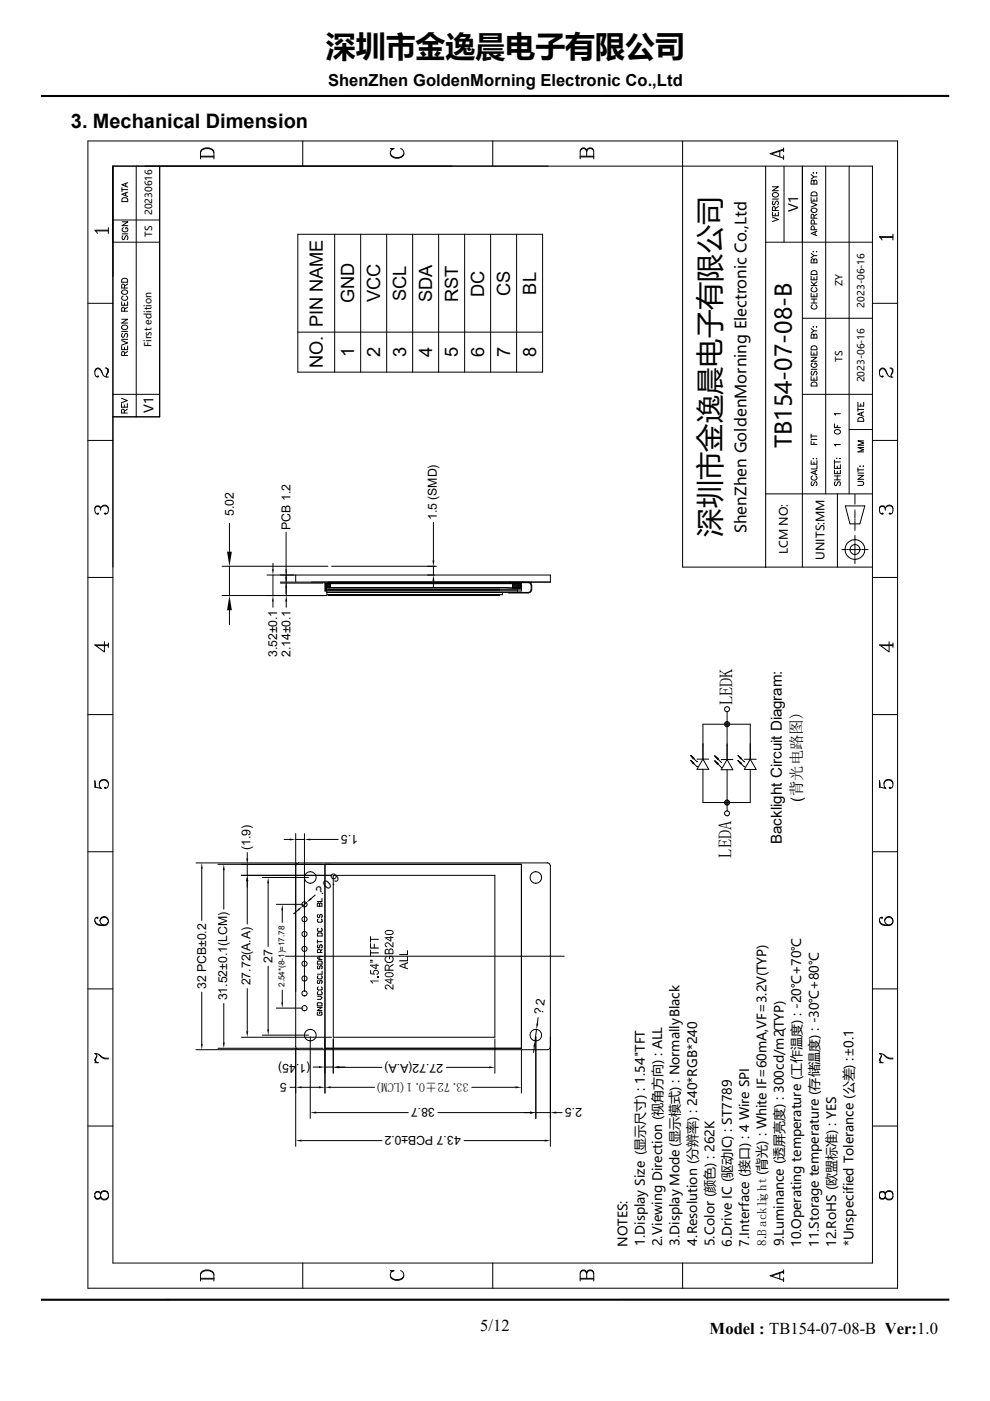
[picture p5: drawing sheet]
<svg xmlns="http://www.w3.org/2000/svg" width="210mm" height="297mm" viewBox="0 0 210 297" stroke-linecap="round" stroke-linejoin="round" font-family="sans-serif">
<path d="M8.7 20.1h192.7v.5h-192.7zM8.7 275.4l192.7-.1v.5h-192.7z" fill="#000"/>
<g fill="none" stroke="#000" stroke-width=".21">
<path d="M18.6 29.9h171.8v243.2h-171.8zM24 35.2h161.1v232.6h-161.1zM25.9 39.8v.8M26.7 38.9v.6M27.1 38.7l-1.2 .5 1.2 .5M28.9 35.2v53.2M33.9 35.2v53.2h-9.9M42.5 33.7v-1.4a1.51 1.51 0 0 1 1.5-1 1.51 1.51 0 0 1 1.4 1v1.4M42.5 32.3a1.62 1.62 0 0 1 2.9 0M42.5 33.3h2.9M42.5 33.1h2.9M64.2 29.9v5.3"/>
<path d="M82.8 32.6a1.64 1.64 0 0 0 2.9 0M85 31.5a1.05 1.05 0 0 1 .7 1.2 1.05 1.05 0 0 1-1.1 .8 1.25 1.25 0 0 1-1.4-.2 1.25 1.25 0 0 1-.2-1.4l.2-.3-.4-.1h.8l-.4 .1M104.5 29.9v5.3M123.1 32a.71 .71 0 0 1 .7-.5 .71 .71 0 0 1 .7 .5v1.1M123.1 33.3h2.9M123.1 33.1h2.9M124.5 32l-.2-.4a.65 .65 0 0 0-1.1 0l-.1 .4v1.7M124.5 32a.75 .75 0 0 1 .5-.6 .75 .75 0 0 1 .8 .2l.2 .4v1.7M124.5 32a.78 .78 0 0 1 .7-.5 .78 .78 0 0 1 .8 .5M144.8 29.9v90.3h40.3M162.4 35.2v85M163.9 39.6h1.2l-1.2 .8h1.2"/>
<path d="M165.4 32v1.3M166.2 31.4v.8M166.2 33v.8M166.2 31.6l-2.8 1 2.8 .9M166.2 31.8l-2.4 .8M166.3 35.2v16.2M170.2 35.2v85M172.1 37l.6 .5M172.6 36.6v.1zM172.7 38.5l.2-.3 .3 .1 .1 .2v.5h-1.2l.1-.7h.4l.1 .7M173.2 36.6v.1zM173.3 37.5h-.6l-.6 .5"/>
<path d="M175.2 35.2v69.5M180.1 35.2v69.5M20.3 49h2.7M23 48.8h-2.9l.6 .7M23 48.3v1.2M24 51.4h9.9M24 46.6h9.9M25.9 59.2a.7 .7 0 0 1 1.2 .2v.4h-1.3zM25.9 40.2h1.2M25.9 42.1a.7 .7 0 0 1 1.2 .2v.4h-1.2zM25.9 47h1.2l-1.2 .8h1.2M25.9 49.6h1.2"/>
<path d="M26.1 50l-.2 .3 .2 .5 .3-.1 .4-.7h.2l.1 .3-.1 .5M26.2 48.3a.46 .46 0 0 0-.3 .5 .46 .46 0 0 0 .5 .4h.3a.45 .45 0 0 0 .4-.5 .45 .45 0 0 0-.4-.4v.3M26.7 40.9v.6M27.1 40.7l-1.2 .5 1.2 .5M63.2 49.7h51.9v29.2h-51.9zM71 49.7v29.2M76.5 49.7v29.2M82 49.7v29.2M87.5 49.7v29.2M93.1 49.7v29.2M98.6 49.7v29.2M104.1 49.7v29.2"/>
<path d="M109.6 49.7v29.2M162.4 51.4h22.7M163.9 46l1.2 .5-1.2 .5M163.9 45v.7h1.2v-.7M163.9 42.2h1.2M164.1 42.6l-.2 .3 .2 .5 .2-.1 .3-.6 .3-.1 .2 .3-.2 .5M164.1 40.9a.61 .61 0 0 1 .7 0 .61 .61 0 0 1 .3 .6 .59 .59 0 0 1-.9 .3 .59 .59 0 0 1-.1-.9zM164.5 44.6l-.1-.7h-.4l-.1 .7h1.2M164.5 45.3v.4M165.1 43.8l-.6 .4M172.1 42.9l1.2 .5-1.2 .5M172.1 41.9v.7h1.2v-.7"/>
<path d="M172.1 58.5v.8h1.2v-.8M172.1 59.7l.8 .9M172.1 53.7l.6 .5M172.1 44.3a.58 .58 0 0 1 .8-.2 .58 .58 0 0 1 .2 .8 .6 .6 0 0 1-.7 .1 .6 .6 0 0 1-.3-.7zM172.1 40.9a.67 .67 0 0 1 1.2 .2v.4h-1.2zM172.1 57.6a.67 .67 0 0 1 1.2 .2v.4h-1.2zM172.6 53.3v.1zM172.7 46.3l-.1-.8h-.4l-.1 .8h1.2M172.7 55.2l.2-.3h.3l.1 .3v.5h-1.2l.1-.8 .4 .1 .1 .7M172.7 42.2v.4M172.7 58.8v.5M172.7 48.7v-.7h-.5l-.1 .7h1.2"/>
<path d="M172.7 47.5v-.7l-.5-.1-.1 .8h1.2M172.9 49.2v.6M173.2 53.3v.1zM173.3 54.2h-.6l-.6 .4M173.3 49l-1.2 .5 1.2 .5M173.3 45.4l-.6 .4M173.3 59.7l-.7 .6M186.7 50.3h2.7M189.4 50.2h-2.8l.5 .7M189.4 49.6v1.3M18.6 64.3h5.4M20.1 78.7a.69 .69 0 0 1 1.1-.4l.6 1"/>
<path d="M20.7 79.8l.1-.1 .1 .1-.1 .2a.98 .98 0 0 1-.7-1.1 .98 .98 0 0 1 .8-.9 2.15 2.15 0 0 1 1 1.5l.3 .3 .8 .2M22.3 78l.7 .3v.6l-.4 .6M22.6 78l.2 .5-.2 1 .1 .5M25.8 72.2l1.3 .5-1.3 .5M25.8 67.7h1.3l-1.3 .8h1.3M25.8 73.4v.7h1.3v-.7M25.8 64v.7h1.3v-.7M25.8 71.9h1.3M25.8 70.3h1.3M25.9 69.2a.59 .59 0 0 1 .8-.3 .59 .59 0 0 1 .2 .9 .61 .61 0 0 1-.7 0 .61 .61 0 0 1-.3-.6zM25.9 61.7a.62 .62 0 0 1 .7-.2 .62 .62 0 0 1 .4 .7 .62 .62 0 0 1-.7 .2 .62 .62 0 0 1-.4-.7zM26 70.7l-.2 .3 .2 .5 .3-.1 .3-.7h.3l.2 .3-.2 .5"/>
<path d="M26.1 62.8a.46 .46 0 0 0-.3 .5 .46 .46 0 0 0 .5 .4h.3a.46 .46 0 0 0 .5-.4 .46 .46 0 0 0-.3-.5M26.4 75.4v-.8h-.5l-.1 .8h1.3M26.4 66v-.7l-.5-.1-.1 .8h1.3M26.4 61.1v-.8h-.5l-.1 .8h1.3M26.4 64.2v.5M26.4 73.7v.4M27.1 74.5l-.7 .4M27.1 65.1l-.7 .5M27.1 60.2l-.7 .4M63.2 70.4h51.9M170.2 67.5h14.9M172.1 75.8h1.2l-1.2 .8h1.2"/>
<path d="M172.1 62.2v.7h1.2v-.7M172.1 74.5v.8h1.2v-.8M172.1 79.8v.8h1.2v-.8M172.1 78.3h1.2M172.1 69.7l.6 .4M172.1 64.2h1.2M172.1 63.4h1.2M172.1 60.6h1.2M172.1 73.6a.67 .67 0 0 1 1.2 .1v.5h-1.2zM172.3 78.7l-.2 .3 .2 .5 .3-.1 .4-.7 .3 .3-.2 .5M172.4 77a.46 .46 0 0 0-.3 .5 .46 .46 0 0 0 .5 .4h.3a.45 .45 0 0 0 .4-.5 .45 .45 0 0 0-.4-.4v.3M172.4 64.6a.46 .46 0 0 0-.3 .6 .46 .46 0 0 0 .5 .3h.3a.47 .47 0 0 0 .4-.3 .47 .47 0 0 0-.3-.6"/>
<path d="M172.4 61a.46 .46 0 0 0-.3 .5 .46 .46 0 0 0 .5 .4h.3a.47 .47 0 0 0 .4-.4 .47 .47 0 0 0-.3-.5M172.5 69.3h.1zM172.7 71.1l.2-.3 .3 .1 .1 .2v.6h-1.2l.1-.8 .4 .1 .1 .7M172.7 62.5v.4M172.7 63.4v.8M172.7 74.8v.5M173.2 69.3h.1zM173.3 70.1h-.6l-.6 .5M185.1 64.3h5.3M186.6 78.7a.69 .69 0 0 1 1.1-.4l.5 1M187.1 79.8l.1-.1 .2 .1-.2 .2a1.04 1.04 0 0 1-.7-1 1.04 1.04 0 0 1 .6-1h.3a2.44 2.44 0 0 1 1 1.5l.2 .3 .8 .2M188.8 78l.6 .3v.6l-.4 .6"/>
<path d="M189 78l.3 .5-.3 1 .2 .5M18.6 93.4h5.4M24 83.6h9.9M25.8 84.4l1.2 .5-1.2 .5M25.8 85.6v.7h1.2v-.7M26.4 87.6l-.1-.7-.4-.1-.1 .8h1.2M26.4 85.9v.4M27 86.8l-.6 .4M170.2 83.6h14.9M172.1 92v.9M172.1 93.5v.7h1.2M172.1 97.7v.7h1.2v-.7"/>
<path d="M172.1 93.2h1.2M172.1 92.5h1.2M172.1 81.2a.67 .67 0 0 1 1.2 .2v.4h-1.2zM172.6 97.2v.1zM172.7 80.1v.5M172.7 93.8v.4M172.7 97.9v.5M172.9 99.9v.6M173.2 97.2v.1zM173.3 98.7v.7h-1.2M173.3 99.7l-1.2 .5 1.2 .5M177 89.9v.8h1.3"/>
<path d="M177 97.5v.9M177 98.5v.8h1.3v-.8M177 99.7v.7h1.3v-.7M177 97.9h1.3M177.1 91.3a.59 .59 0 0 1 .8-.2 .59 .59 0 0 1 .2 .8 .61 .61 0 0 1-.7 .1 .61 .61 0 0 1-.3-.7zM177.5 97.1v.1zM177.6 90.2v.5M177.6 98.8v.5M177.6 99.9v.5M178.2 97.1v.1zM178.3 94.2h-1.3l.3 .3M178.3 87.7h-1.3l.3 .3"/>
<path d="M180.1 91.1h5M182 86.8h1.2M182 85.3v.8h1.2v-.8M182 86.4v.8M182 99.2v.8M182 99.6h1.2M182.1 88.8a.66 .66 0 0 1 .8-.2 .66 .66 0 0 1 .3 .7h-1.2zM182.5 98.8v.1zM182.6 85.6v.5M182.8 87.5v.6M183.2 98.8v.1zM183.2 94.9h-1.2l1.2 .5-1.2 .4h1.2"/>
<path d="M183.2 93.5h-1.2l1.2 .4-1.2 .5h1.2M183.2 87.3l-1.2 .5 1.2 .5M185.1 93.4h5.3M20.1 107.8l.4-.4h.4l.4 .4a.84 .84 0 0 1 .9-.7 .84 .84 0 0 1 .8 .7v.5a.76 .76 0 0 1-.7 .7l-.1-.1 .1-.1 .1 .1M21.3 108.2l-.1-.8-.7-.1a.98 .98 0 0 0-.4 .9 .98 .98 0 0 0 .7 .8l.1-.1-.1-.1-.1 .1M21.6 107.4a.92 .92 0 0 1 1.4 .4M48.7 110.9v6.1M57.9 119.4v1.3M60.7 112.8v7.9M91.9 110.8v8M162.4 104.7h22.7M172.3 102.1l-.2 .3 .2 .6 .3-.1 .4-.8 .3 .3-.2 .6"/>
<path d="M172.4 100.9a.46 .46 0 0 0-.3 .5 .46 .46 0 0 0 .5 .4h.3a.47 .47 0 0 0 .4-.4 .47 .47 0 0 0-.3-.5M177 101.7h1.3M177 100.9h1.3M177.2 102.1l-.2 .3 .2 .6 .3-.1 .4-.8h.2l.2 .3-.2 .6M177.6 100.9v.8M177.7 104.7v15.5M178.6 116.5h1M179.3 107.3h4.2l-1.1 3.8h-2.1zM179.8 116.5h.1M180 116.5h2.7M181.4 104.8v2.1M181.4 108.1v.1"/>
<path d="M181.4 108.4v1.4M181.4 110v.2M181.4 110.4v2M181.4 113.5v1.2M181.4 114.9v.1M181.4 115.1v2.8M181.4 118.1h.1M181.4 118.3v1.2M182 102.1h.9l.3 .3-.2 .5h-1M182 100.8h1.2l-1.2 .8h1.2M182 100.3h1.2M182.9 116.5h.1"/>
<path d="M183.2 116.5h1M186.6 107.8l.4-.4h.4l.4 .4a.82 .82 0 0 1 .8-.7 .82 .82 0 0 1 .8 .7l-.1 1-.4 .2-.3-.1 .2-.1 .1 .1M187.8 108.2l-.1-.8-.7-.1a1 1 0 0 0-.4 .9 1 1 0 0 0 .6 .8l.2-.1-.2-.1-.1 .1M188.1 107.4a.88 .88 0 0 1 1.3 .4M18.6 122.4h5.4M20.4 136.9h2.6M22.2 136v2.2l-2.1-1.5h2.9M23 136.3v1M47.1 126.3h22.3M47.1 120.1h22.5M48.7 120.1v6.2M48.7 129.4v3.1"/>
<path d="M56.6 121.9h6M57.9 121.9v4.4M57.9 127.5v1.3M59.5 123.4h3.1M59.5 123.6h9M60.7 121.9v1.5M60.7 124.6v1.3M60.7 121.1v1.3M60.7 123.6v2.7M60.7 127.5v1.3M62.7 121.9h54.1v1.5h-54.1zM68.9 123.6h41.7v1.7h-41.7z"/>
<path d="M69.1 124.3l.2 .3v.7M69.1 124.6h.1M69.1 124.1l.4 .5M69.1 123.9l.6 .7M69.1 124.6l41.5 .1M69.1 123.7l.9 .9M69.3 124.9h41.3M69.4 123.7l.7 .8M69.6 123.7l.5 .6M69.7 123.4v.2M69.7 126.1v.2h36.3v-.2M69.7 124.9v.2"/>
<path d="M69.8 123.7l.3 .4M70 123.7l.1 .1M70.1 123.7v.9M70.3 120.1h22.3M91.9 120.1v1.8M91.9 123.1v1.3M106 124.9v.2M106.6 125.6v.5h-37.2v-1h40.4v.5M108.2 123.5l4.2 .1a1.45 1.45 0 0 1 0 1.9l-43 .1M108.2 123.4v.2M108.7 124.5l.2 .1M108.7 124.3l.4 .3"/>
<path d="M108.7 124l.6 .6M108.7 123.8l.8 .8M108.7 123.7v.9h1.9M108.9 123.7l.8 .9M109.1 123.7l.8 .9M109.3 123.7l.8 .9M109.5 123.7l.9 .9M109.8 123.7l.8 .9M110 123.7l.6 .7M110.2 123.7l.3 .3M110.4 123.7l.1 .1M110.6 124.3h-.1v-.6h-41.4v1.6"/>
<path d="M112.1 123.4l.3 .1a1.52 1.52 0 0 1 0 2.1l-.3 .1h-4.1v-.1M185.1 122.4h5.3M186.9 136.9h2.5M188.6 136v2.2l-2-1.5h2.8M189.4 136.3v1M18.6 151.5h5.4M154.3 150.9v10.1M185.1 151.5h5.3M20.3 166.9l-.2-1.4v1.4l1.4 .3a1.02 1.02 0 0 1-.3-1.5 1.02 1.02 0 0 1 1.5-.2 1.02 1.02 0 0 1 0 1.5l-.3 .2-.2-.2 .1-.1 .1 .1M21.1 166.1a1.01 1.01 0 0 1 .9-.7 1.01 1.01 0 0 1 1 .7M60.3 178h1.2M62.7 176.7v45.2l.4 .6 53 .1 .6-.3 .1-.4"/>
<path d="M62.7 178h1.9M64.6 176.7v33.5M65.8 178h6M146.5 160.2l.8 .5-.2 .2zM146.5 161.2l.7 .6-.1 .2zM146.5 160.2l1.4 1.3M146.5 161.2l1.4 1.4M147.9 161h2.5M149.1 161v-7.5h10.1v7.5M149.1 163.1v7.1h10.1v-7.1M149.1 161l1.3 2.1h-2.5zM151.6 160.3l.8 .5-.2 .2z"/>
<path d="M151.6 161.3l.8 .6-.2 .2zM151.6 160.3l1.4 1.3M151.6 161.3l1.4 1.4M153 161h2.5M154.3 163.2v8.7M154.3 161l1.2 2.2h-2.5zM156.6 161.2l.7 .6-.2 .2zM156.6 161.2l1.3 1.4M156.6 160.2l.7 .6-.1 .1zM156.6 160.2l1.3 1.3M157.9 161h2.5M159.2 161l1.2 2.1h-2.5z"/>
<path d="M186.7 166.9l-.1-1.4v1.4l1.3 .3a1.02 1.02 0 0 1-.3-1.5 1.02 1.02 0 0 1 1.6-.2 1.02 1.02 0 0 1 0 1.5l-.3 .2-.3-.2 .2-.1 .1 .1M187.5 166.1a.99 .99 0 0 1 1-.7 .99 .99 0 0 1 .9 .7M18.6 180.6h5.4M20.1 195.3a1.74 1.74 0 0 0 2.7 .4l.2-.3M20.5 194.6l.2 .1 .1-.1-.1-.1-.4 .1a1.09 1.09 0 0 0 0 1.2 1.09 1.09 0 0 0 1 .4h.9a.94 .94 0 0 0 .9-.9 .94 .94 0 0 0-1-.9 .94 .94 0 0 0-.9 .9l.4 .7 .4 .1M21.2 195.2a.93 .93 0 0 1 .9-.7 .93 .93 0 0 1 .9 .7M41.6 183h21.4M42.8 184.2v11M46.2 183.3h64.4v39h-41.7M47.5 184.5v8.3M51.2 185.6h19.1M52.5 180.8v1.2"/>
<path d="M52.5 183.3v2.3M52.5 186.8v9.1M55.6 186h9.9M56.9 187.3v13.4M58.6 191.7h5.6M59.9 193v2.6M62.7 183.6l.1-.3 .6-.3h52.7l.6 .3 .1 59.8M63.2 192.9l-.9 .8M65 191.4l-.8 .7M66.9 189.8l-1 .8M67.3 199.3v.7M67.3 199.7h1"/>
<path d="M67.5 191.5l.3 .1 .3-.1 .2 .1v.5h-1v-.5zM67.5 193.9l-.2 .1 .2 .5 .3-.1v-.4l.2-.1 .3 .1v.4l-.1 .1M67.5 194.9l-.2 .1 .2 .5h.7l.1-.1v-.4l-.1-.1M67.5 196.8l-.2 .2 .2 .5h.7l.1-.2v-.3l-.1-.2M67.5 197.8h.7l.1 .2v.5h-1zM67.8 191.6v.5M68.3 190.5v.6h-1M68.9 183.3v48.5M70.7 185.6h34.3v34.3h-34.3zM185.1 180.6h5.3M186.6 195.3a1.71 1.71 0 0 0 2.7 .4l.1-.3M187 194.6l.1 .1 .1-.1-.2-.1a.93 .93 0 0 0-.4 .9 .93 .93 0 0 0 .6 .7 1.84 1.84 0 0 0 2.1-.3 .92 .92 0 0 0-.6-1.5 .92 .92 0 0 0-.9 1.4l.7 .4"/>
<path d="M187.7 195.2a.91 .91 0 0 1 .8-.7 .91 .91 0 0 1 .9 .7M18.6 209.7h5.4M42.8 210.4v10.9M47.5 212.8v8.2M51.2 219.9h19.1M52.5 209.6v9.1M55.6 219.5h9.9M56.9 204.8v13.4M58.6 213.7h5.6M59.9 209.9v2.6M60.6 202.7h59.1M65.8 219.8v17.3"/>
<path d="M67.3 213.6h1l-1 .7h1M67.3 211.2h.7l.3 .4-.3 .3h-.7M67.5 214.6l-.2 .1 .2 .5h.6l.2-.1v-.4l-.5-.1v.3M67.5 212.6h.6l.2 .2v.5h-1v-.5zM67.5 200.3l-.2 .2 .2 .5 .3-.2v-.3l.2-.2 .3 .2v.3l-.1 .2M67.5 203.8h.7l.1 .1v.5h-1v-.5zM67.5 204.7l-.2 .2 .2 .5 .3-.1v-.4l.2-.2 .3 .2v.4l-.1 .1M67.5 206.9l-.2 .1 .2 .5h.7l.1-.1v-.4l-.1-.1M67.5 207.9l-.2 .1 .2 .5 .3-.2v-.3l.2-.1 .3 .1v.3l-.1 .2M67.5 209.2l-.2 .2 .2 .5h.7l.1-.1v-.4l-.1-.2M67.5 210.2l-.2 .2 .2 .5h.7l.1-.2v-.3l-.1-.2M67.7 202.8l-.4 .3 .4 .3h.6"/>
<path d="M67.8 202.8v.6M68 202v-.5l-.2-.2h-.3l-.2 .7h1M68.3 205.9v.6h-1M68.3 201.3l-.3 .3M113.7 219.8v17.3M113.8 218.2l-.3 2.5M114.2 215.8l-.2 1.2M185.1 209.7h5.3M18.6 238.7h5.4M20.1 225.3h.8M20.5 223.9l-.2 .7 .1 .6M20.9 223.5a2.12 2.12 0 0 0 2.1 1"/>
<path d="M23 224.4a2.25 2.25 0 0 1-2.1-.9l-.8-.1 .4 .3-.4 1.2 .6 .4M41.6 222.6h21.4M46.2 222.3h22.3M61.5 230.5h1.2M62.7 222.3v20.8M64 230.5h3.7M66.4 226.2h1.3M67.1 235.9h19.5M68.9 226.2h1.8M70.2 230.5h9.3M70.7 220.3v7.3M72 226.2h1.2"/>
<path d="M72 226.3h9M92.9 235.9h19.5M94.7 226.3h9.1M100.1 230.5h9.3M105 220.3v7.3M110.6 222.6v9.2M113.3 221.9l-.1 1.3M113.7 235.9h3.1M118 235.9h1.2M185.1 238.7h5.3M186.6 225.3h.8M187 223.9l-.3 .7 .2 .6"/>
<path d="M187.4 223.5a2.11 2.11 0 0 0 2 1M189.4 224.4a2.24 2.24 0 0 1-2-.9l-.8-.1 .4 .3-.4 1.2 .5 .4M20.1 253.7l.2 .4 .6 .1a.94 .94 0 0 0 0-1.6h-.4a.92 .92 0 0 0-.2 1.4l.6 .1 .4-.4M20.1 253.2l.4-.5h.4l.4 .5M21.3 253.2l.2-.5 .4-.2a.95 .95 0 0 1 1.1 1.1 .95 .95 0 0 1-1.5 .5l-.2-.4M21.3 253.7l.3 .4a.94 .94 0 0 0 1.2-.1l.2-.3M21.3 253.2l.3-.5a.94 .94 0 0 1 1.2 .2l.2 .3M64 241.8h17M98.5 241.8h17M186.6 253.7l.1 .4 .7 .1a.94 .94 0 0 0 0-1.6h-.4a.99 .99 0 0 0-.3 1.4l.7 .1 .4-.4M186.6 253.2l.4-.5h.4l.4 .5M187.8 253.2l.1-.5 .5-.2a.97 .97 0 0 1 1.1 .9 .97 .97 0 0 1-1.1 1l-.5-.3-.1-.4"/>
<path d="M187.8 253.7l.1 .3a.92 .92 0 0 0 1.4 0l.1-.3M187.8 253.2l.1-.3a.92 .92 0 0 1 1.4 0l.1 .3M42.5 271.6v-1.4a1.51 1.51 0 0 1 1.5-1 1.51 1.51 0 0 1 1.4 1v1.4M42.5 270.2a1.62 1.62 0 0 1 2.9 0M42.5 271.2h2.9M42.5 271h2.9M64.2 267.8v5.3M82.8 270.5a1.62 1.62 0 0 0 2.9 0M85 269.4a1.06 1.06 0 0 1 .6 1.2 1.06 1.06 0 0 1-1 .8 1.27 1.27 0 0 1-1.4-.2 1.27 1.27 0 0 1-.3-1.4l.3-.3-.4-.1h.8l-.4 .1M104.5 267.8v5.3M123.1 269.9a.71 .71 0 0 1 .7-.5 .71 .71 0 0 1 .7 .5v1.1M123.1 271.2h2.9"/>
<path d="M123.1 271h2.9M124.5 269.9l-.2-.4a.65 .65 0 0 0-1.1 0l-.1 .4v1.7M124.5 269.9a.75 .75 0 0 1 .5-.6 .75 .75 0 0 1 .8 .2l.2 .4v1.7M124.5 269.9a.78 .78 0 0 1 .7-.5 .78 .78 0 0 1 .8 .5M144.8 267.8v5.3M165.4 269.9v1.3M166.2 269.5l-2.8 1 2.8 .9M166.2 269.7l-2.4 .8M166.2 269.3v.8M166.2 270.9v.8"/>
<circle cx="181.4" cy="116.5" r="2.11"/>
<circle cx="181.4" cy="116.5" r="1.05"/>
<circle cx="154.2" cy="150.3" r=".53"/>
<circle cx="154.2" cy="153.5" r=".53"/>
<circle cx="154.2" cy="172.4" r=".53"/>
<circle cx="154.2" cy="170.2" r=".54"/>
<circle cx="64.6" cy="191.8" r=".56"/>
<circle cx="64.6" cy="198" r=".56"/>
<circle cx="64.6" cy="194.9" r=".56"/>
<circle cx="65.8" cy="186" r="1.24"/>
<circle cx="113.7" cy="186" r="1.23"/>
<circle cx="64.6" cy="201.2" r=".56"/>
<circle cx="64.6" cy="210.6" r=".56"/>
<circle cx="64.6" cy="207.5" r=".56"/>
<circle cx="64.6" cy="204.3" r=".55"/>
<circle cx="64.6" cy="213.8" r=".56"/>
<circle cx="65.8" cy="219.5" r="1.24"/>
<circle cx="113.7" cy="219.5" r="1.23"/>
</g>
<g fill="#000">
<path d="M48.2 117h1l-.5 3.1zM91.7 118.8h.5l-.3 1.3zM48.7 126.3l.5 3.1h-1zM57.7 120.7h.4l-.2 1.2zM57.9 126.3l.2 1.2h-.4zM60.7 123.4l.2 1.2h-.4zM60.5 120.7h.4l-.2 1.2zM60.5 122.4h.4l-.2 1.2zM60.7 126.3l.2 1.2h-.4zM91.9 121.9l.3 1.2h-.5zM153.7 153.4v.3zM153.7 153.4v.2z"/>
<path d="M153.8 153.3v.5zM153.8 153.3l-.1 .4zM153.8 153.2v.6zM153.9 153.1v.8zM153.9 153.1l-.1 .7zM154 153.1v.9zM154 153v1zM154.2 153v1.1l-.2-.1zM154 153h.2l-.2 1zM154.3 153v1.1zM154.2 153v1.1zM154.4 153l-.1 1.1z"/>
<path d="M154.5 153.1l-.1 .9zM154.4 153v1zM154.6 153.1l-.1 .9zM154.5 153.1v.9zM154.7 153.2l-.1 .7zM154.6 153.1v.8zM154.7 153.3v.5zM154.7 153.2v.6zM154.8 153.4l-.1 .4zM154.8 153.5v.2zM154.8 153.4v.3zM61.5 177.8l1.2 .2-1.2 .2z"/>
<path d="M64.6 178l1.2-.2v.4zM146.5 160.2l.6 .4v.3zM146.5 161.2l.6 .5v.3zM147.1 160.6l.2 .1-.2 .2zM147.1 161.7l.1 .1-.1 .2zM151.6 160.3l.6 .4v.3zM151.6 161.3l.6 .5v.3zM152.2 161.8l.2 .1-.2 .2zM152.2 160.7l.2 .1-.2 .2zM153.7 170v.3zM153.7 170v.2zM153.8 169.9v.5z"/>
<path d="M153.8 169.9l-.1 .4zM153.8 169.9v.6zM153.9 169.8v.8zM153.9 169.8l-.1 .7zM154 169.7v.9zM154 169.7v1zM154.2 169.6v1.1h-.2zM154 169.7l.2-.1-.2 1.1zM154.3 169.6l-.1 1.1zM154.2 169.6v1.1zM154.3 169.6v1.1zM154.4 169.7l-.1 1z"/>
<path d="M154.5 169.7l-.1 1zM154.4 169.7v1zM154.6 169.8l-.1 .8zM154.5 169.7v.9zM154.7 169.9l-.1 .7zM154.6 169.8v.8zM154.7 169.9v.6zM154.8 170l-.1 .4zM154.7 169.9v.5zM154.8 170.1v.2zM154.8 170v.3zM156.6 161.2l.5 .5v.3z"/>
<path d="M156.6 160.2l.6 .5v.2zM157.1 161.7l.2 .1-.2 .2zM157.2 160.7l.1 .1-.1 .1zM42.8 183l.2 1.2h-.4zM47.5 183.3l.2 1.2h-.4zM52.5 185.6l.2 1.2h-.5zM52.2 182h.5l-.2 1.3zM56.9 186l.2 1.3h-.4zM59.9 191.7l.2 1.3h-.4zM63.1 192.8l1.1-.7-.8 1zM65.8 190.4l.3 .3-1.1 .7zM52.2 218.7h.5l-.2 1.2z"/>
<path d="M56.7 218.2h.4l-.2 1.3zM59.7 212.5h.4l-.2 1.2zM113.8 217h.4l-.4 1.2zM42.6 221.3h.4l-.2 1.3zM47.3 221h.4l-.2 1.3zM62.7 230.5l1.3-.2v.4zM65.8 235.9l1.3-.2v.4zM67.7 230.3l1.2 .2-1.2 .2zM67.7 226l1.2 .2-1.2 .3zM68.9 230.5l1.3-.2v.4zM70.7 226.2l1.3-.2v.5zM70.7 226.3l1.3-.2v.4z"/>
<path d="M103.8 226.1l1.2 .2-1.2 .2zM109.4 230.3l1.2 .2-1.2 .2zM112.4 235.7l1.3 .2-1.3 .2zM113.5 220.7l.1 1.3-.5-.1zM116.8 235.9l1.2-.2v.4zM62.7 241.8l1.3-.2v.4zM115.5 241.6l1.3 .2-1.3 .2z"/>
<path d="M78.5 200h.2v.9h.6v-.8h.2v.8h.9v.2h-1.9z" fill-rule="evenodd"/>
<path d="M78.5 198.5h.2v.6h1.7v.2h-1.7v.5h-.2z" fill-rule="evenodd"/>
<path d="M81.6 198.7l1.2 .7v-.9h.2v.2h.5v.2h-.5v.7h-.2l-1.2-.8z" fill-rule="evenodd"/>
<path d="M81.6 198.7h1.2v.7v-.5h-.8z" fill-rule="evenodd"/>
<path d="M81.7 197.5a1.54 1.54 0 0 1 1.7-.1l-.1 .3a1.05 1.05 0 0 0-1.5 0l-.1 .3z" fill-rule="evenodd"/>
<path d="M81.8 197.7a1.05 1.05 0 0 0 1.5 0l.1-.3a.63 .63 0 0 1-.1 .7 .63 .63 0 0 1-.7 .1l-.8-.1z" fill-rule="evenodd"/>
<path d="M81.8 199.9a1.08 1.08 0 0 1 1.3 .6l.2 .1v-.8h.2v1.1l-.6-.3a.66 .66 0 0 0-1.1-.3z" fill-rule="evenodd"/>
<path d="M78.5 207.9h1.9v.2h-1.5l-.1 .2z" fill-rule="evenodd"/>
<path d="M78.5 204.5l1.2 .8v-1h.2v.2h.5v.2h-.5v.8h-.2l-1.2-.8z" fill-rule="evenodd"/>
<path d="M78.5 204.5h1.2v.8v-.6h-.8z" fill-rule="evenodd"/>
<path d="M78.5 203.5h.7v.2h-.7z" fill-rule="evenodd"/>
<path d="M78.5 203.9h.7v.2h-.7z" fill-rule="evenodd"/>
<path d="M78.5 201.4h.2v.5h1.7v.2h-1.7v.6h-.2z" fill-rule="evenodd"/>
<path d="M78.5 205.7h.2v.6l.5 .1 .1-.7 .2 1-1-.2z" fill-rule="evenodd"/>
<path d="M78.9 208.1l.3 .4h-.3l-.1-.2z" fill-rule="evenodd"/>
<path d="M79.3 205.7l-.1 .7-.1-.3z" fill-rule="evenodd"/>
<path d="M79.3 205.7a.62 .62 0 0 1 .8 0 .62 .62 0 0 1 .1 .8v-.3a.45 .45 0 0 0-.4-.4 .45 .45 0 0 0-.5 .4z" fill-rule="evenodd"/>
<path d="M79.8 206.5l.4-.3v.3l-.3 .2z" fill-rule="evenodd"/>
<path d="M80.1 207h.3v.2h-.3z" fill-rule="evenodd"/>
<path d="M81.8 202.8v.6a.77 .77 0 0 0 .7 .6 .77 .77 0 0 0 .8-.6v-.6a.91 .91 0 0 1-.7 1.4 .91 .91 0 0 1-.8-1.4z" fill-rule="evenodd"/>
<path d="M81.8 208.9v.3l.4 .4-.1 .2a.54 .54 0 0 1-.5-.3 .54 .54 0 0 1 .2-.6z" fill-rule="evenodd"/>
<path d="M81.6 207.7l1.2 .7v-1h.2v.3h.5v.1h-.5v.8h-.2l-1.2-.8z" fill-rule="evenodd"/>
<path d="M81.6 207.7h1.2v.7v-.6h-.8z" fill-rule="evenodd"/>
<path d="M81.7 206.4a1.45 1.45 0 0 1 1.7 0l-.1 .3a1.05 1.05 0 0 0-1.5 0l-.1 .3z" fill-rule="evenodd"/>
<path d="M81.8 204.6v1h.6v-1l.3 1h.8v.2h-1.9v-1z" fill-rule="evenodd"/>
<path d="M81.7 201.4l.1-.2 .1 .9h.5l.2-.9v.9h.7v-.9l.2 1.1h-1.9z" fill-rule="evenodd"/>
<path d="M81.8 199.9v.4l.4 .3-.1 .3-.5-.4z" fill-rule="evenodd"/>
<path d="M81.8 206.7a1.05 1.05 0 0 0 1.5 0l.1-.3a.64 .64 0 0 1-.1 .7 .64 .64 0 0 1-.7 .1l-.9-.2z" fill-rule="evenodd"/>
<path d="M81.8 208.9a1.33 1.33 0 0 1 1.5 .6v-.8h.2v1.1l-.4-.1a1.11 1.11 0 0 0-1.2-.7l-.1 .2z" fill-rule="evenodd"/>
<path d="M81.8 202.8l.3-.1 .1 .2-.2 .1-.2 .4z" fill-rule="evenodd"/>
<path d="M81.8 204.6h.6v1v-.7l-.3-.2-.3 .4z" fill-rule="evenodd"/>
<path d="M81.9 201.2h.2l.4 .2-.1 .7-.1-.7h-.3l-.1 .4z" fill-rule="evenodd"/>
<path d="M82.5 202.6h.7l.1 .8-.2-.5h-.4v.5h-.2z" fill-rule="evenodd"/>
<path d="M82.6 201.2l.3-.1 .4 .1v.9l-.1-.7h-.5l-.1 .3z" fill-rule="evenodd"/>
<path d="M82.7 204.8l.8-.4v.2l-.8 .5v.2z" fill-rule="evenodd"/>
<path d="M84.7 204.7l1.1 .3 .2-.6v.7l.6 .2v.2l-1.9-.6z" fill-rule="evenodd"/>
<path d="M84.7 204.7l1.9-.7v.2l-.6 .2-.2 .6v-.5l-.9 .3z" fill-rule="evenodd"/>
<path d="M84.7 203.6h1.6v-.8h.3v1h-1.9z" fill-rule="evenodd"/>
<path d="M84.7 202.3h1.6v-.8h.3v1h-1.9z" fill-rule="evenodd"/>
</g>
<text font-size="6.4" x="69.1" y="12">深圳市金逸晨电子有限公司</text>
<text font-size="6" x="152.7" y="113.8" transform="rotate(-90 152.7 113.8)">深圳市金逸晨电子有限公司</text>
<text font-size="4.9" x="168" y="95.1" transform="rotate(-90 168 95.1)">TB154-07-08-B</text>
<text font-size="4.2" x="15" y="27.2">3. Mechanical Dimension</text>
<g font-size="3.9">
<text x="75.1" y="64.3" transform="rotate(-90 75.1 64.3)">GND</text>
<text x="80.7" y="64.1" transform="rotate(-90 80.7 64.1)">VCC</text>
<text x="86.2" y="63.8" transform="rotate(-90 86.2 63.8)">SCL</text>
<text x="91.7" y="64.1" transform="rotate(-90 91.7 64.1)">SDA</text>
<text x="97.2" y="64" transform="rotate(-90 97.2 64)">RST</text>
<text x="102.7" y="62.9" transform="rotate(-90 102.7 62.9)">DC</text>
<text x="108.2" y="62.7" transform="rotate(-90 108.2 62.7)">CS</text>
<text x="113.7" y="62.5" transform="rotate(-90 113.7 62.5)">BL</text>
<text x="68.5" y="69.4" transform="rotate(-90 68.5 69.4)">PIN NAME</text>
<text x="75.1" y="75.6" transform="rotate(-90 75.1 75.6)">1</text>
<text x="80.7" y="75.7" transform="rotate(-90 80.7 75.7)">2</text>
<text x="86.2" y="75.7" transform="rotate(-90 86.2 75.7)">3</text>
<text x="91.7" y="75.7" transform="rotate(-90 91.7 75.7)">4</text>
<text x="97.2" y="75.8" transform="rotate(-90 97.2 75.8)">5</text>
<text x="102.7" y="75.7" transform="rotate(-90 102.7 75.7)">6</text>
<text x="108.2" y="75.8" transform="rotate(-90 108.2 75.8)">7</text>
<text x="113.7" y="75.7" transform="rotate(-90 113.7 75.7)">8</text>
<text x="68.5" y="78.1" transform="rotate(-90 68.5 78.1)">NO.</text>
<text x="155.4" y="149.5" transform="rotate(-90 155.4 149.5)">LEDK</text>
<text x="155.2" y="181.8" transform="rotate(-90 155.2 181.8)">LEDA</text>
</g>
<g font-size="3.5">
<text x="69.6" y="18.2">ShenZhen GoldenMorning Electronic Co.,Ltd</text>
<text x="101.9" y="282.2">5/12</text>
<text x="150.5" y="282.9">Model : TB154-07-08-B Ver:1.0</text>
</g>
<text font-size="3.3" x="158.4" y="113" transform="rotate(-90 158.4 113)">ShenZhen GoldenMorning Electronic Co.,Ltd</text>
<g font-size="3.2">
<text x="170.1" y="169.9" transform="rotate(-90 170.1 169.9)">(背光电路图)</text>
<text x="165.9" y="179" transform="rotate(-90 165.9 179)">Backlight Circuit Diagram:</text>
</g>
<g font-size="2.8">
<text x="169.4" y="44.9" transform="rotate(-90 169.4 44.9)">V1</text>
<text x="32.6" y="87.5" transform="rotate(-90 32.6 87.5)">V1</text>
<text x="133.2" y="264.3" transform="rotate(-90 133.2 264.3)">NOTES:</text>
<text x="136.8" y="264.1" transform="rotate(-90 136.8 264.1)">1.Display Size (显示尺寸) : 1.54&quot;TFT</text>
<text x="140.5" y="264.2" transform="rotate(-90 140.5 264.2)">2.Viewing Direction (视角方向) : ALL</text>
<text x="144.2" y="264.1" transform="rotate(-90 144.2 264.1)">3.Display Mode (显示模式) : NormallyBlack</text>
<text x="147.9" y="264.2" transform="rotate(-90 147.9 264.2)">4.Resolution (分辨率) : 240*RGB*240</text>
<text x="151.6" y="264.3" transform="rotate(-90 151.6 264.3)">5.Color (颜色) : 262K</text>
<text x="155.2" y="264.3" transform="rotate(-90 155.2 264.3)">6.Drive IC (驱动IC) : ST7789</text>
<text x="158.9" y="264.3" transform="rotate(-90 158.9 264.3)">7.Interface (接口) : 4 Wire SPI</text>
<text x="162.6" y="264.3" transform="rotate(-90 162.6 264.3)">8.Backlight (背光) : White IF=60mA,VF=3.2V(TYP)</text>
<text x="166.3" y="264.3" transform="rotate(-90 166.3 264.3)">9.Luminance (透屏亮度) : 300cd/m2(TYP)</text>
<text x="170" y="264.4" transform="rotate(-90 170 264.4)">10.Operating temperature (工作温度) : -20℃+70℃</text>
<text x="173.7" y="264.4" transform="rotate(-90 173.7 264.4)">11.Storage temperature (存储温度) : -30℃+80℃</text>
<text x="177.4" y="264.4" transform="rotate(-90 177.4 264.4)">12.RoHS (欧盟标准) : YES</text>
<text x="181.1" y="264.2" transform="rotate(-90 181.1 264.2)">*Unspecified Tolerance (公差) :±0.1</text>
</g>
<text font-size="2.7" x="99.5" y="229.6" transform="rotate(180 99.5 229.6)">33.72±0.1(LCM)</text>
<g font-size="2.6">
<text x="49.6" y="109.4" transform="rotate(-90 49.6 109.4)">5.02</text>
<text x="61.7" y="112.3" transform="rotate(-90 61.7 112.3)">PCB 1.2</text>
<text x="92.6" y="110.3" transform="rotate(-90 92.6 110.3)">1.5 (SMD)</text>
<text x="58.8" y="139.4" transform="rotate(-90 58.8 139.4)">3.52±0.1</text>
<text x="61.7" y="139.4" transform="rotate(-90 61.7 139.4)">2.14±0.1</text>
<text x="76" y="177" transform="rotate(180 76 177)">1.5</text>
<text x="53.1" y="180.2" transform="rotate(-90 53.1 180.2)">(1.9)</text>
<text x="68" y="190.1" transform="rotate(-41 68 190.1)">? 0.9</text>
<text x="43.8" y="209.7" transform="rotate(-90 43.8 209.7)">32 PCB±0.2</text>
<text x="53.1" y="208.9" transform="rotate(-90 53.1 208.9)">27.72(A.A)</text>
<text x="57.8" y="204.2" transform="rotate(-90 57.8 204.2)">27</text>
<text x="48.2" y="212.1" transform="rotate(-90 48.2 212.1)">31.52±0.1(LCM)</text>
<text x="115.2" y="215.3" transform="rotate(-82 115.2 215.3)">? 2</text>
<text x="65.8" y="225.6" transform="rotate(180 65.8 225.6)">(1.45)</text>
<text x="94" y="225.6" transform="rotate(180 94 225.6)">27.72(A.A)</text>
<text x="60.8" y="229.6" transform="rotate(180 60.8 229.6)">5</text>
<text x="92.2" y="235" transform="rotate(180 92.2 235)">38.7</text>
<text x="123.5" y="235" transform="rotate(180 123.5 235)">2.5</text>
<text x="97.7" y="240.9" transform="rotate(180 97.7 240.9)">43.7 PCB±0.2</text>
</g>
<g font-size="2.5">
<text x="167.1" y="117.5" transform="rotate(-90 167.1 117.5)">LCM NO:</text>
<text x="174.9" y="118.7" transform="rotate(-90 174.9 118.7)">UNITS:MM</text>
</g>
<g font-size="2.1">
<text x="32.3" y="45.6" transform="rotate(-90 32.3 45.6)">20230616</text>
<text x="32.3" y="50.2" transform="rotate(-90 32.3 50.2)">TS</text>
<text x="178.7" y="60.6" transform="rotate(-90 178.7 60.6)">ZY</text>
<text x="183.4" y="65.2" transform="rotate(-90 183.4 65.2)">2023-06-16</text>
<text x="32.1" y="73.6" transform="rotate(-90 32.1 73.6)">First edition</text>
<text x="178.8" y="76.7" transform="rotate(-90 178.8 76.7)">TS</text>
<text x="183.4" y="81.1" transform="rotate(-90 183.4 81.1)">2023-06-16</text>
</g>
<text font-size="1.7" x="60.3" y="209.3" transform="rotate(-90 60.3 209.3)">2.54*(8-1)=17.78</text>
</svg>
